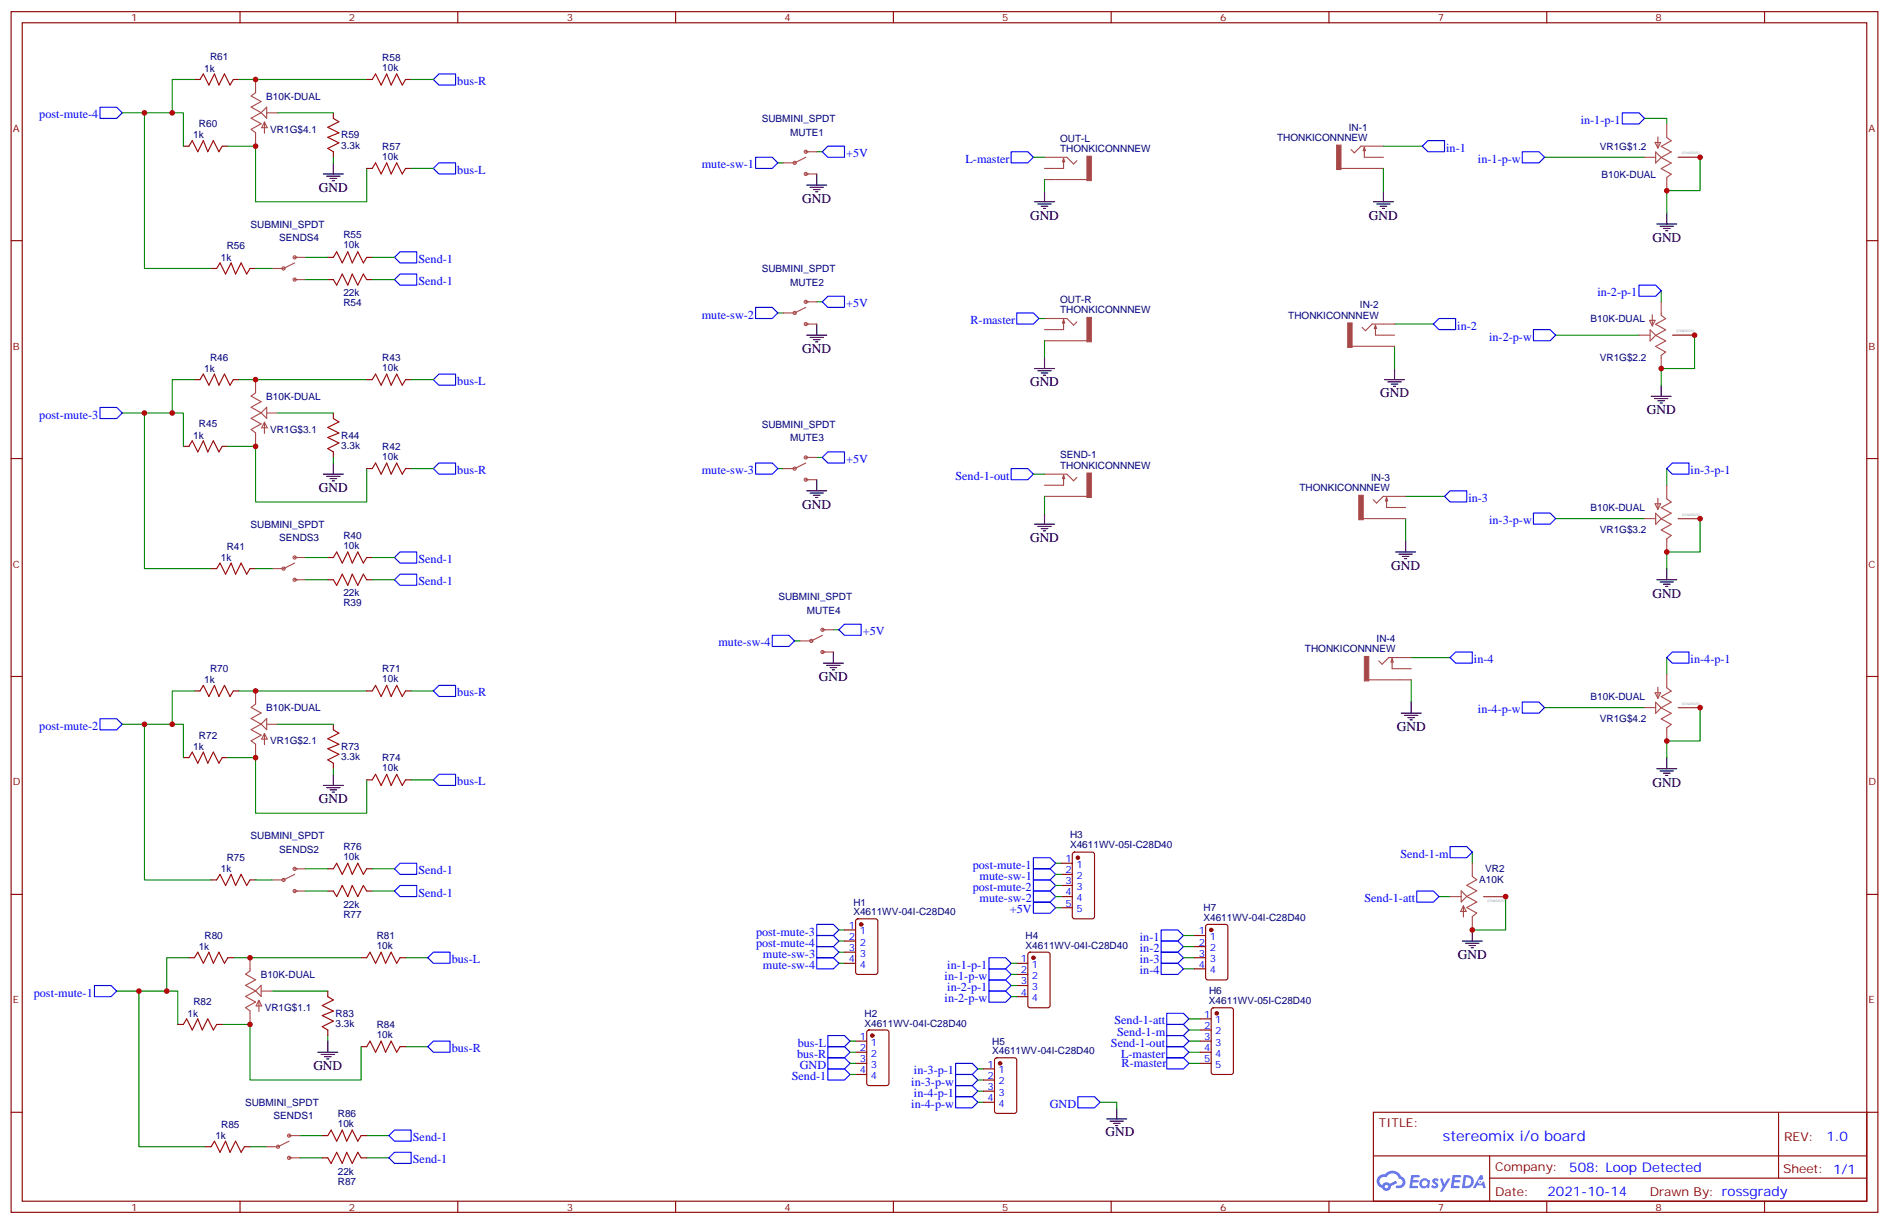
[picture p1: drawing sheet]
<svg xmlns="http://www.w3.org/2000/svg" width="600mm" height="388mm" viewBox="0 0 600 388" stroke-linecap="round" stroke-linejoin="round" font-family="sans-serif">
<g fill="none" stroke="#870000" stroke-width=".35">
<path d="M3.5 3.7h592.7v381h-592.7zM7.1 7.2h585.6v374h-585.6zM76.2 3.7v3.5M145.3 3.7v3.5M214.5 3.7v3.5M283.6 3.7v3.5M352.8 3.7v3.5M421.9 3.7v3.5M491.1 3.7v3.5M560.2 3.7v3.5M3.5 76.4h3.6M592.7 76.4h3.5"/>
<path d="M3.5 145.5h3.6M592.7 145.5h3.5M3.5 214.7h3.6M592.7 214.7h3.5M3.5 283.8h3.6M592.7 283.8h3.5M3.5 353h3.6M436 353h156.7v28.2h-156.7zM564.7 353v20.9M592.7 353h3.5M436.1 366.8h156.4M472.9 373.9h119.6"/>
<path d="M472.9 366.8v14.1M76.2 381.2v3.5M145.3 381.2v3.5M214.5 381.2v3.5M283.6 381.2v3.5M352.8 381.2v3.5M421.9 381.2v3.5M491.1 381.2v3.5M560.2 381.2v3.5"/>
</g>
<g fill="#5487ff">
<path d="M455 374.1a1.22 1.22 0 0 1 1.7 .3l-.3 .6a.47 .47 0 0 0-.4-.4 .47 .47 0 0 0-.5 .2l.2 .2a1.14 1.14 0 0 1 .7 1.7 1.14 1.14 0 0 1-1.9 0l-.2-.2 .5-.5 .7 .4a.29 .29 0 0 0 .4-.2 .29 .29 0 0 0-.3-.4 1.04 1.04 0 0 1-.6-1.7z"/>
<path d="M448 372.9h2.4l.3 .2-.1 .5h-1.8l-.2 .9h1.6l.3 .3-.4 .4h-1.6l-.1 1.1 1.7 .1 .2 .3-.2 .3h-2.7z"/>
<path d="M461.2 372.9l2.7 .2-.2 .5h-1.8l-.1 .9h1.5l.3 .3-.4 .4h-1.5l-.2 1.1 1.7 .1 .2 .3-.2 .3h-2.6z"/>
<path d="M469.9 372.9h.7l.3 1.2-.6 .4a.69 .69 0 0 0-1 .2 .69 .69 0 0 0 .5 1 .69 .69 0 0 0 .8-.6l.5-.3 .6 2.2h-.8l-.2-.9h-1.7l-.5 .9h-.9z"/>
<path d="M457.1 374h.8l.6 1.8 1.1-1.8h.9l-2.5 4.2h-.9l.9-1.6z"/>
<path d="M464.7 372.9l-.6 4.1h1.4a2.11 2.11 0 0 0 2.4-2.1 2.11 2.11 0 0 0-2.5-2zM465.4 373.6a1.43 1.43 0 0 1 1.7 1.6 1.43 1.43 0 0 1-2.1 1.1z"/>
<path d="M451 374.5a1.54 1.54 0 0 0-.1 2.1 1.54 1.54 0 0 0 2.2 .2l.6 .2 .3-2.3-.6-.3a1.49 1.49 0 0 0-2.4 .1zM451.3 375.5a.95 .95 0 0 1 1.9 0 .95 .95 0 0 1-1.9 0z"/>
<path d="M437.7 373.3a2.18 2.18 0 0 0 1.1 3.7 1.44 1.44 0 0 0 1.6 .9 1.44 1.44 0 0 0 1.2-1.5l2-1-.4-.7-2 .9a1.47 1.47 0 0 0-2.4 .5 1.39 1.39 0 0 1-.6-2 1.39 1.39 0 0 1 2-.4 2.12 2.12 0 0 1 2.1-1.3 2.12 2.12 0 0 1 1.9 1.6 1.14 1.14 0 0 1 1.1 1.5 1.14 1.14 0 0 1-1.7 .7 .43 .43 0 0 0-.5 .3 .43 .43 0 0 0 .4 .5 1.98 1.98 0 0 0 2.6-1.2 1.98 1.98 0 0 0-1.3-2.5 3.1 3.1 0 0 0-5.2-.7l-.9 .1zM439.6 376.6a.55 .55 0 0 1 1.1 0 .55 .55 0 0 1-1.1 0z"/>
<circle cx="470" cy="375" r=".26"/>
</g>
<g fill="none" stroke="#a64a4a" stroke-width=".35">
<path d="M81.1 25.2v4.2l-1.4 1.1 3.2 1.7-3.2 1.8 3.2 1.8M82.9 35.8l-3.2 1.7 3.2 1.8-3.2 1.7 1.4 1.1v.7M82.9 35.8l1.8-1.8v3.5zM84 38.7v3.6M84 38.7l.8 1.8h-1.7zM84.7 35.8h3.5M529.2 39.3v3.5M81.1 42.9v3.5M248.7 51.7h3.5M252.8 51.7a.5 .5 0 0 0-.7-.5 .5 .5 0 0 0-.2 .8 .5 .5 0 0 0 .9-.1M255.8 55.2h3.5M255.8 48.2h3.5"/>
<path d="M255.8 49.9l-3.5 1.8M256.3 48.2a.5 .5 0 0 0-.7-.5 .5 .5 0 0 0-.1 .8 .5 .5 0 0 0 .8-.2M256.3 55.2a.5 .5 0 0 0-.7-.5 .5 .5 0 0 0-.1 .9 .5 .5 0 0 0 .8-.2M331.6 49.9h3.5M331.6 53.4h3.5M331.6 57h3.5M335.2 49.9h3.5l2.1 2.1 1.1-1M335.2 57h9.9M337.7 50.3v3.1h-2.5M337.7 50.3l.3 1h-.7zM425.7 53.4h9.9M433.2 46.7v3.2h2.4"/>
<path d="M433.2 46.7l.3 1.1h-.7zM435.6 46.4h-3.5l-2.1 2.1-1.1-1.1M435.7 49.9h3.5M435.7 53.4h3.5M435.7 46.4h3.5M522.1 49.9h3.5M525.5 45.2h1.7l-.9 1.8zM525.6 48.2l1.8 1.8-1.8 1.7zM526.3 43.4v3.6M527.4 50l3.2 1.7-3.2 1.8 3.2 1.8-1.4 1v4.2M529.2 42.9v.7l1.4 1.1-3.2 1.7 3.2 1.8-3.2 1.8M532.8 49.9h7"/>
<path d="M86.4 85.2h3.5M90.5 85.2a.5 .5 0 0 0-.7-.5 .5 .5 0 0 0-.1 .8 .5 .5 0 0 0 .8-.1M93.5 88.7h3.5M93.5 81.7h3.5M93.5 83.4l-3.5 1.8M94 81.7a.5 .5 0 0 0-.6-.5 .5 .5 0 0 0-.2 .8 .5 .5 0 0 0 .8-.2M94 88.7a.5 .5 0 0 0-.6-.4 .5 .5 0 0 0-.2 .8 .5 .5 0 0 0 .8-.2M248.7 99.3h3.5M252.8 99.3a.5 .5 0 0 0-.7-.5 .5 .5 0 0 0-.2 .9 .5 .5 0 0 0 .9-.2M255.8 95.8h3.5M255.8 97.5l-3.5 1.8M256.3 95.8a.5 .5 0 0 0-.7-.5 .5 .5 0 0 0-.1 .8 .5 .5 0 0 0 .8-.1"/>
<path d="M524.6 99.9v3.5M527.4 95.8v3.5M527.4 99.4v.7l1.4 1-3.2 1.8 3.2 1.8-3.2 1.7M255.8 102.8h3.5M256.3 102.8a.5 .5 0 0 0-.7-.4 .5 .5 0 0 0-.1 .8 .5 .5 0 0 0 .8-.2M331.6 101.1h3.5M331.6 104.6h3.5M331.6 108.1h3.5M335.2 101.1h3.5l2.1 2.1 1.1-1.1M335.2 108.1h9.9M337.7 101.4v3.2h-2.5M337.7 101.4l.3 1.1h-.7z"/>
<path d="M429.3 109.9h9.9M436.7 103.2v3.2h2.5M436.7 103.2l.3 1h-.7zM439.2 102.8h-3.6l-2.1 2.2-1.1-1.1M439.3 102.8h3.4M439.3 106.4h3.4M439.3 109.9h3.4M520.3 106.4h3.5M523.7 101.7h1.8l-.9 1.7zM523.9 104.7l1.7 1.7-1.7 1.8zM525.6 106.4l3.2 1.8-3.2 1.7 3.2 1.8-1.4 1.1v4.1M531 106.4h7"/>
<path d="M81.1 120.5v4.2l-1.4 1 3.2 1.8-3.2 1.7 3.2 1.8M81.1 138.2v3.4M82.9 131l-3.2 1.8 3.2 1.7-3.2 1.8 1.4 1.1v.7M82.9 131l1.8-1.8v3.6zM84 134v3.5M84 134l.8 1.8h-1.7zM84.7 131.1h3.5M248.7 148.7h3.5M252.8 148.7a.5 .5 0 0 0-.7-.5 .5 .5 0 0 0-.2 .8 .5 .5 0 0 0 .9-.1M255.8 152.2h3.5M255.8 145.2h3.5M255.8 146.9l-3.5 1.8"/>
<path d="M256.3 145.2a.5 .5 0 0 0-.7-.5 .5 .5 0 0 0-.1 .8 .5 .5 0 0 0 .8-.2M256.3 152.2a.5 .5 0 0 0-.7-.4 .5 .5 0 0 0-.1 .8 .5 .5 0 0 0 .8-.2M331.6 150.5h3.5M331.6 154h3.5M331.6 157.5h3.5M335.2 150.5h3.5l2.1 2.1 1.1-1.1M335.2 157.5h9.9M337.7 150.8v3.2h-2.5M337.7 150.8l.3 1.1h-.7zM440.2 157.9v3.1h2.5M440.2 157.9l.4 1h-.7zM442.7 157.5h-3.5l-2.2 2.1-1-1"/>
<path d="M442.8 157.5h3.5M525.5 159.9h1.7l-.9 1.7zM526.3 158.1v3.5M529.2 154v3.5M529.2 157.6v.7l1.4 1-3.2 1.8 3.2 1.8-3.2 1.7M93.5 176.9h3.5M93.5 178.7l-3.5 1.7M94 176.9a.5 .5 0 0 0-.6-.4 .5 .5 0 0 0-.2 .8 .5 .5 0 0 0 .8-.2M432.8 164.6h9.9M442.8 161h3.5M442.8 164.6h3.5M522.1 164.6h3.5"/>
<path d="M525.6 162.9l1.8 1.7-1.8 1.8zM527.4 164.6l3.2 1.8-3.2 1.8 3.2 1.7-1.4 1.1v4.2M532.8 164.6h7M86.4 180.4h3.5M90.5 180.4a.5 .5 0 0 0-.7-.4 .5 .5 0 0 0-.1 .8 .5 .5 0 0 0 .8-.2M93.5 184h3.5M94 184a.5 .5 0 0 0-.6-.5 .5 .5 0 0 0-.2 .8 .5 .5 0 0 0 .8-.2M261.1 199.8h3.5M261.6 199.8a.5 .5 0 0 0-.7-.4 .5 .5 0 0 0-.1 .8 .5 .5 0 0 0 .8-.2M81.1 219.3v4.1l-1.4 1.1 3.2 1.8-3.2 1.7 3.2 1.8M254 203.4h3.5M258.1 203.4a.5 .5 0 0 0-.7-.5 .5 .5 0 0 0-.2 .8 .5 .5 0 0 0 .8-.2"/>
<path d="M261.1 206.9h3.5M261.1 201.6l-3.5 1.8M261.6 206.9a.5 .5 0 0 0-.7-.5 .5 .5 0 0 0-.1 .9 .5 .5 0 0 0 .8-.2M434.6 215.7h9.8M442 209v3.2h2.4M442 209l.3 1.1h-.7zM444.4 208.7h-3.5l-2.1 2.1-1.1-1.1M444.6 208.7h3.4M444.6 212.2h3.4M444.6 215.7h3.4M525.5 219.8h1.7l-.9 1.8zM526.3 218.1v3.5"/>
<path d="M529.2 214v3.4M529.2 217.5v.7l1.4 1.1-3.2 1.8 3.2 1.7-3.2 1.8M81.1 236.9v3.5M82.9 229.8l-3.2 1.7 3.2 1.8-3.2 1.8 1.4 1v.7M84 232.8v3.5M84 232.8l.8 1.7h-1.7zM84.7 228v3.5l-1.8-1.7zM84.7 229.8h3.5M522.1 224.5h3.5M525.6 222.8l1.8 1.8-1.8 1.8zM527.4 224.6l3.2 1.8-3.2 1.7 3.2 1.8-1.4 1v4.2M532.8 224.5h7"/>
<path d="M86.4 279.2h3.5M90.5 279.2a.5 .5 0 0 0-.7-.4 .5 .5 0 0 0-.1 .8 .5 .5 0 0 0 .8-.2M93.5 275.7h3.5M93.5 277.5l-3.5 1.7M94 275.7a.5 .5 0 0 0-.6-.5 .5 .5 0 0 0-.2 .8 .5 .5 0 0 0 .8-.1M467.4 273.9v4.2l1.4 1.1-3.1 1.7 3.1 1.8-3.1 1.8M93.5 282.8h3.5M94 282.8a.5 .5 0 0 0-.6-.5 .5 .5 0 0 0-.2 .8 .5 .5 0 0 0 .8-.2M460.4 284.5h3.4M463.9 282.7l1.8 1.8-1.8 1.7zM464.6 287.5v3.5M464.6 287.5l.9 1.7h-1.8z"/>
<path d="M465.7 284.5l3.1 1.7-3.1 1.8 3.1 1.8-1.4 1v.7M467.4 291.6v3.5M471.1 284.5h6.9M79.4 303.9v4.2l-1.4 1.1 3.1 1.7-3.1 1.8 3.1 1.7M81.1 314.4l-3.1 1.8 3.1 1.8-3.1 1.7 1.4 1.1v.7M82.2 317.4v3.6M82.2 317.4l.9 1.8h-1.8zM82.9 312.7v3.5l-1.8-1.8zM83 314.5h3.4M79.4 321.6v3.5M84.7 363.9h3.4M88.7 363.9a.5 .5 0 0 0-.6-.5 .5 .5 0 0 0-.2 .8 .5 .5 0 0 0 .8-.1"/>
<path d="M91.8 367.4h3.4M91.8 360.4h3.4M91.8 362.1l-3.5 1.8M92.3 360.4a.5 .5 0 0 0-.7-.5 .5 .5 0 0 0-.2 .8 .5 .5 0 0 0 .8-.2M92.3 367.4a.5 .5 0 0 0-.7-.4 .5 .5 0 0 0-.2 .8 .5 .5 0 0 0 .8-.2"/>
</g>
<g fill="#a64a4a" stroke="#a64a4a" stroke-width=".32">
<path d="M345.1 49.6h1.4v7.7h-1.4z"/>
<path d="M345.1 100.7h1.4v7.8h-1.4z"/>
<path d="M345.1 150.1h1.4v7.8h-1.4z"/>
<path d="M424.3 46h1.4v7.8h-1.4z"/>
<path d="M427.9 102.5h1.4v7.7h-1.4z"/>
<path d="M431.4 157.2h1.4v7.7h-1.4z"/>
<path d="M433.2 208.3h1.4v7.8h-1.4z"/>
</g>
<g fill="none" stroke="#000" stroke-width=".35">
<path d="M102.7 55.2h6.3M103.7 55.9h4.2M104.8 56.6h2.1M105.5 57.3h.7M105.8 51.7v3.5M256.1 58.7h6.4M257.2 59.4h4.2M259.3 55.2v3.5M258.2 60.1h2.1M258.9 60.9h.7M328.4 64h6.4M329.5 64.7h4.2"/>
<path d="M330.6 65.4h2.1M331.3 66.1h.7M331.6 60.5v3.5M436 64h6.4M437.1 64.7h4.2M438.1 65.4h2.2M438.9 66.1h.7M439.2 60.5v3.5M526 71.1h6.3M527 71.8h4.3M528.1 72.5h2.1M528.8 73.2h.7"/>
<path d="M529.2 67.6v3.5M256.1 106.4h6.4M257.2 107.1h4.2M258.2 107.8h2.1M258.9 108.5h.7M259.3 102.8v3.6M328.4 116.9h6.4M329.5 117.7h4.2M330.6 118.4h2.1M331.3 119.1h.7M331.6 113.4v3.5M442.7 116.9v3.6"/>
<path d="M439.6 120.5h6.3M440.6 121.2h4.3M441.7 121.9h2.1M442.4 122.6h.7M524.2 125.8h6.4M525.3 126.5h4.2M526.3 127.2h2.2M527 127.9h.8M527.4 122.2v3.6M102.7 150.5h6.3M103.7 151.2h4.2M104.8 151.9h2.1"/>
<path d="M105.5 152.6h.7M105.8 146.9v3.6M256.1 155.8h6.4M257.2 156.5h4.2M258.2 157.2h2.1M258.9 157.9h.7M259.3 152.2v3.6M328.4 166.3h6.4M329.5 167h4.2M330.6 167.7h2.1M331.3 168.5h.7M331.6 162.8v3.5"/>
<path d="M443.1 175.2h6.3M444.1 175.9h4.3M445.2 176.6h2.1M445.9 177.3h.7M446.3 171.6v3.6M526 184h6.3M527 184.7h4.3M528.1 185.4h2.1M528.8 186.1h.7M529.2 180.4v3.6M261.4 210.4h6.4M262.5 211.1h4.2"/>
<path d="M263.5 211.8h2.1M264.2 212.5h.7M264.6 206.9v3.5M444.9 226.3h6.3M445.9 227h4.2M447 227.7h2.1M447.7 228.4h.7M448 222.8v3.5M102.7 249.2h6.3M103.7 249.9h4.2M104.8 250.6h2.1M105.5 251.4h.7"/>
<path d="M105.8 245.7v3.5M526 243.9h6.3M527 244.7h4.3M528.1 245.4h2.1M528.8 246.1h.7M529.2 240.4v3.5M464.3 298.6h6.3M465.3 299.3h4.2M467.4 295.1v3.5M466.4 300h2.1M467.1 300.7h.7M100.9 333.9h6.3"/>
<path d="M102 334.6h4.2M103 335.3h2.1M103.7 336h.7M104.1 330.4v3.5M351.4 355.1h6.3M352.4 355.8h4.3M353.5 356.5h2.1M354.2 357.2h.7M354.5 351.5v3.6"/>
</g>
<g fill="none" stroke="#008700" stroke-width=".35">
<path d="M38.8 35.8h19.4v10.6M45.9 35.8v49.4h21.1M61.7 25.2h-7v10.6M75.8 25.2h40.6M88.2 35.8h17.6M130.5 25.2h7.1M522.1 37.6h7.1v1.7M72.3 46.4h8.8v17.6h35.3v-10.6M105.8 49.9v1.8M130.5 53.4h7.1M246.9 51.7h1.8M259.3 48.2h1.8"/>
<path d="M328.1 49.9h3.5M331.6 57v3.5M439.2 53.4v7.1M439.2 46.4h12.4M490.4 49.9h31.7M539.8 49.9v10.6h-10.6v7.1M81.1 85.2h5.3M97 81.7h7.1M97 88.7h7.1M118.2 81.7h7M118.2 88.7h7M246.9 99.3h1.8"/>
<path d="M259.3 95.8h1.8M527.4 92.3v3.5M329.8 101.1h1.8M331.6 108.1v5.3M442.7 102.8h12.4M442.7 109.9v7M493.9 106.4h26.4M538 106.4v10.5h-10.6v5.3M38.8 131.1h19.4v10.5M45.9 131.1v49.3h21.1M61.7 120.5h-7v10.6M75.8 120.5h40.6"/>
<path d="M88.2 131.1h17.6M130.5 120.5h7.1M72.3 141.6h8.8v17.7h35.3v-10.6M105.8 145.2v1.7M130.5 148.7h7.1M246.9 148.7h1.8M259.3 145.2h1.8M328.1 150.5h3.5M331.6 157.5v5.3M446.3 157.5h12.3M529.2 148.7v5.3M97 176.9h7.1"/>
<path d="M118.2 176.9h7M446.3 164.6v7M493.9 164.6h28.2M539.8 164.6v10.6h-10.6v5.2M81.1 180.4h5.3M97 184h7.1M118.2 184h7M264.6 199.8h1.7M61.7 219.3h-7v10.5M75.8 219.3h40.6M130.5 219.3h7.1M252.2 203.4h1.8"/>
<path d="M448 208.7h12.4M448 215.7v7.1M529.2 208.7v5.3M38.8 229.8h19.4v10.6M45.9 229.8v49.4h21.1M88.2 229.8h17.6M490.4 224.5h31.7M539.8 224.5v10.6h-10.6v5.3M72.3 240.4h8.8v17.7h35.3v-10.6M105.8 243.9v1.8M130.5 247.5h7.1M81.1 279.2h5.3"/>
<path d="M97 275.7h7.1M118.2 275.7h7M335.1 273.9h1.8M335.1 277.5h1.8M467.4 270.4v3.5M97 282.8h7.1M118.2 282.8h7M266.3 295.1h1.8M266.3 298.6h1.8M335.1 284.5h1.8M335.1 288h1.8M335.1 281h1.8"/>
<path d="M375.7 296.9h3.5M456.8 284.5h3.6M478 284.5v10.6h-10.6M37 314.5h19.4v10.6M44.1 314.5v49.4h21.2M60 303.9h-7.1v10.6M74.1 303.9h40.6M86.4 314.5h17.7M128.8 303.9h7M266.3 302.2h1.8M266.3 305.7h1.8M321 305.7h1.8"/>
<path d="M321 309.2h1.8M321 312.7h1.8M321 316.3h1.8M375.7 303.9h3.5M375.7 300.4h3.5M375.7 307.4h3.5M70.6 325.1h8.8v17.6h35.3v-10.6M104.1 328.6v1.8M128.8 332.1h7M269.9 330.4h1.7M269.9 333.9h1.7M269.9 337.4h1.7"/>
<path d="M310.4 339.2h1.8M377.5 330.4h3.5M377.5 333.9h3.5M377.5 337.4h3.5M377.5 323.3h3.5M377.5 326.8h3.5M269.9 341h1.7M310.4 342.7h1.8M310.4 346.3h1.8M310.4 349.8h1.8M349.2 349.8h5.3v1.7M79.4 363.9h5.3"/>
<path d="M95.2 367.4h7.1M95.2 360.4h7.1M116.4 367.4h7.1M116.4 360.4h7.1"/>
</g>
<g fill="none" stroke="#00f" stroke-width=".35">
<path d="M31.7 34h5.3l1.8 1.8-1.8 1.8h-5.3zM137.6 25.2l1.7-1.7h5.3v3.5h-5.3zM515.1 35.8h5.2l1.8 1.8-1.8 1.7h-5.2zM137.6 53.4l1.7-1.7h5.3v3.5h-5.3zM239.9 49.9h5.3l1.7 1.8-1.7 1.7h-5.3zM262.8 46.4h5.3v3.5h-5.3l-1.7-1.7zM321 48.2h5.3l1.8 1.7-1.8 1.8h-5.3zM453.3 44.6h5.3v3.6h-5.3l-1.7-1.8zM483.3 48.2h5.3l1.8 1.7-1.8 1.8h-5.3zM127 79.9h5.3v3.5h-5.3l-1.8-1.7zM125.2 88.7l1.8-1.7h5.3v3.5h-5.3zM239.9 97.5h5.3l1.7 1.8-1.7 1.8h-5.3z"/>
<path d="M262.8 94h5.3v3.5h-5.3l-1.7-1.7zM322.8 99.3h5.3l1.7 1.8-1.7 1.7h-5.3zM520.3 90.5h5.3l1.8 1.8-1.8 1.7h-5.3zM139.3 118.7h5.3v3.5h-5.3l-1.7-1.7zM456.8 101.1h5.3v3.5h-5.3l-1.7-1.8zM486.8 104.6h5.3l1.8 1.8-1.8 1.7h-5.3zM31.7 129.3h5.3l1.8 1.8-1.8 1.7h-5.3zM139.3 146.9h5.3v3.6h-5.3l-1.7-1.8zM239.9 146.9h5.3l1.7 1.8-1.7 1.8h-5.3zM262.8 143.4h5.3v3.5h-5.3l-1.7-1.7zM321 148.7h5.3l1.8 1.8-1.8 1.7h-5.3zM460.4 155.8h5.3v3.5h-5.3l-1.8-1.8z"/>
<path d="M530.9 146.9h5.3v3.6h-5.3l-1.7-1.8zM127 175.2h5.3v3.5h-5.3l-1.8-1.8zM486.8 162.8h5.3l1.8 1.8-1.8 1.7h-5.3zM127 182.2h5.3v3.5h-5.3l-1.8-1.7zM266.3 199.8l1.8-1.7h5.3v3.5h-5.3zM139.3 217.5h5.3v3.5h-5.3l-1.7-1.7zM245.2 201.6h5.3l1.7 1.8-1.7 1.7h-5.3zM462.1 206.9h5.3v3.5h-5.3l-1.7-1.7zM530.9 206.9h5.3v3.5h-5.3l-1.7-1.7zM31.7 228.1h5.3l1.8 1.7-1.8 1.8h-5.3zM483.3 222.8h5.3l1.8 1.7-1.8 1.8h-5.3zM139.3 245.7h5.3v3.5h-5.3l-1.7-1.7z"/>
<path d="M127 273.9h5.3v3.6h-5.3l-1.8-1.8zM328.1 279.2h5.3l1.7 1.8-1.7 1.8h-5.3zM328.1 272.2h5.3l1.7 1.7-1.7 1.8h-5.3zM328.1 275.7h5.3l1.7 1.8-1.7 1.7h-5.3zM460.4 268.6h5.3l1.7 1.8-1.7 1.8h-5.3zM127 281h5.3v3.5h-5.3l-1.8-1.7zM259.3 296.9h5.3l1.7 1.7-1.7 1.8h-5.3zM259.3 293.3h5.3l1.7 1.8-1.7 1.8h-5.3zM328.1 286.3h5.3l1.7 1.7-1.7 1.8h-5.3zM328.1 282.8h5.3l1.7 1.7-1.7 1.8h-5.3zM368.7 295.1h5.2l1.8 1.8-1.8 1.7h-5.2zM368.7 298.6h5.2l1.8 1.8-1.8 1.8h-5.2z"/>
<path d="M449.8 282.8h5.3l1.7 1.7-1.7 1.8h-5.3zM30 312.7h5.3l1.7 1.8-1.7 1.8h-5.3zM137.6 302.2h5.3v3.5h-5.3l-1.8-1.8zM259.3 300.4h5.3l1.7 1.8-1.7 1.7h-5.3zM259.3 303.9h5.3l1.7 1.8-1.7 1.7h-5.3zM314 303.9h5.3l1.7 1.8-1.7 1.7h-5.3zM314 307.4h5.3l1.7 1.8-1.7 1.8h-5.3zM314 311h5.3l1.7 1.7-1.7 1.8h-5.3zM314 314.5h5.3l1.7 1.8-1.7 1.7h-5.3zM368.7 302.2h5.2l1.8 1.7-1.8 1.8h-5.2zM368.7 305.7h5.2l1.8 1.7-1.8 1.8h-5.2zM137.6 330.4h5.3v3.5h-5.3l-1.8-1.8z"/>
<path d="M262.8 335.7h5.3l1.8 1.7-1.8 1.8h-5.3zM262.8 332.1h5.3l1.8 1.8-1.8 1.8h-5.3zM262.8 328.6h5.3l1.8 1.8-1.8 1.7h-5.3zM262.8 339.2h5.3l1.8 1.8-1.8 1.7h-5.3zM303.4 337.4h5.3l1.7 1.8-1.7 1.8h-5.3zM370.4 325.1h5.3l1.8 1.7-1.8 1.8h-5.3zM370.4 321.6h5.3l1.8 1.7-1.8 1.8h-5.3zM370.4 332.1h5.3l1.8 1.8-1.8 1.8h-5.3zM370.4 335.7h5.3l1.8 1.7-1.8 1.8h-5.3zM370.4 328.6h5.3l1.8 1.8-1.8 1.7h-5.3zM125.2 358.6h5.3v3.5h-5.3l-1.7-1.7zM303.4 341h5.3l1.7 1.7-1.7 1.8h-5.3z"/>
<path d="M303.4 344.5h5.3l1.7 1.8-1.7 1.7h-5.3zM303.4 348h5.3l1.7 1.8-1.7 1.7h-5.3zM342.2 348h5.3l1.7 1.8-1.7 1.7h-5.3zM125.2 365.7h5.3v3.5h-5.3l-1.7-1.8z"/>
</g>
<g fill="none" stroke="#a10000" stroke-width=".35">
<path d="M63.5 25.2l1.1-1.7 1.7 3.5 1.8-3.5 1.4 3.5 1.8-3.5 1.7 3.5 1.1-1.8M105.8 37.6l1.8 1-3.5 1.8 3.5 1.8-3.5 1.4 3.5 1.7-3.5 1.8 1.7 1.1M118.2 25.2l1-1.7 1.8 3.5 1.8-3.5 1.4 3.5 1.7-3.5 1.8 3.5 1.1-1.8M60 46.4l1-1.8 1.8 3.6 1.8-3.6 1.4 3.6 1.7-3.6 1.8 3.6 1.1-1.8M118.2 53.4l1-1.7 1.8 3.5 1.8-3.5 1.4 3.5 1.7-3.5 1.8 3.5 1.1-1.8M68.8 85.2l1-1.8 1.8 3.6 1.8-3.6 1.4 3.6 1.8-3.6 1.7 3.6 1.1-1.8M105.8 81.7l1.1-1.8 1.8 3.5 1.7-3.5 1.4 3.5 1.8-3.5 1.8 3.5 1-1.7M105.8 88.7l1.1 1.8 1.8-3.5 1.7 3.5 1.4-3.5 1.8 3.5 1.8-3.5 1 1.7M63.5 120.5l1.1-1.8 1.7 3.5 1.8-3.5 1.4 3.5 1.8-3.5 1.7 3.5 1.1-1.7M105.8 132.8l1.8 1.1-3.5 1.7 3.5 1.8-3.5 1.4 3.5 1.8-3.5 1.7 1.7 1.1M118.2 120.5l1-1.8 1.8 3.5 1.8-3.5 1.4 3.5 1.7-3.5 1.8 3.5 1.1-1.7M60 141.6l1-1.7 1.8 3.5 1.8-3.5 1.4 3.5 1.7-3.5 1.8 3.5 1.1-1.8"/>
<path d="M118.2 148.7l1-1.8 1.8 3.6 1.8-3.6 1.4 3.6 1.7-3.6 1.8 3.6 1.1-1.8M105.8 176.9l1.1-1.7 1.8 3.5 1.7-3.5 1.4 3.5 1.8-3.5 1.8 3.5 1-1.8M68.8 180.4l1-1.7 1.8 3.5 1.8-3.5 1.4 3.5 1.8-3.5 1.7 3.5 1.1-1.8M105.8 184l1.1 1.7 1.8-3.5 1.7 3.5 1.4-3.5 1.8 3.5 1.8-3.5 1 1.8M63.5 219.3l1.1-1.8 1.7 3.5 1.8-3.5 1.4 3.5 1.8-3.5 1.7 3.5 1.1-1.7M118.2 219.3l1-1.8 1.8 3.5 1.8-3.5 1.4 3.5 1.7-3.5 1.8 3.5 1.1-1.7M105.8 231.6l1.8 1.1-3.5 1.7 3.5 1.8-3.5 1.4 3.5 1.8-3.5 1.7 1.7 1.1M60 240.4l1-1.7 1.8 3.5 1.8-3.5 1.4 3.5 1.7-3.5 1.8 3.5 1.1-1.8M118.2 247.5l1-1.8 1.8 3.5 1.8-3.5 1.4 3.5 1.7-3.5 1.8 3.5 1.1-1.7M68.8 279.2l1-1.7 1.8 3.5 1.8-3.5 1.4 3.5 1.8-3.5 1.7 3.5 1.1-1.8M105.8 275.7l1.1-1.8 1.8 3.6 1.7-3.6 1.4 3.6 1.8-3.6 1.8 3.6 1-1.8M105.8 282.8l1.1 1.7 1.8-3.5 1.7 3.5 1.4-3.5 1.8 3.5 1.8-3.5 1 1.8"/>
<path d="M61.7 303.9l1.1-1.7 1.8 3.5 1.7-3.5 1.4 3.5 1.8-3.5 1.8 3.5 1-1.8M104.1 316.3l1.7 1-3.5 1.8 3.5 1.8-3.5 1.4 3.5 1.7-3.5 1.8 1.8 1M116.4 303.9l1.1-1.7 1.7 3.5 1.8-3.5 1.4 3.5 1.8-3.5 1.7 3.5 1.1-1.8M58.2 325.1l1.1-1.8 1.7 3.5 1.8-3.5 1.4 3.5 1.8-3.5 1.7 3.5 1.1-1.7M116.4 332.1l1.1-1.7 1.7 3.5 1.8-3.5 1.4 3.5 1.8-3.5 1.7 3.5 1.1-1.8M67 363.9l1.1-1.8 1.7 3.6 1.8-3.6 1.4 3.6 1.8-3.6 1.8 3.6 1-1.8M104.1 367.4l1 1.8 1.8-3.5 1.8 3.5 1.4-3.5 1.7 3.5 1.8-3.5 1.1 1.7M104.1 360.4l1-1.8 1.8 3.5 1.8-3.5 1.4 3.5 1.7-3.5 1.8 3.5 1.1-1.7"/>
</g>
<g fill="none" stroke="#870000" stroke-width=".35">
<path d="M61.7 25.2h1.8M74.1 25.2h1.7M105.8 35.8v1.8M116.4 25.2h1.8M128.8 25.2h1.7M58.2 46.4h1.8M70.6 46.4h1.7M105.8 48.2v1.7M116.4 53.4h1.8M128.8 53.4h1.7M67 85.2h1.8M79.4 85.2h1.7"/>
<path d="M104.1 81.7h1.7M104.1 88.7h1.7M116.4 81.7h1.8M116.4 88.7h1.8M61.7 120.5h1.8M74.1 120.5h1.7M105.8 131.1v1.7M116.4 120.5h1.8M128.8 120.5h1.7M58.2 141.6h1.8M70.6 141.6h1.7M105.8 143.4v1.8"/>
<path d="M116.4 148.7h1.8M128.8 148.7h1.7M104.1 176.9h1.7M116.4 176.9h1.8M67 180.4h1.8M79.4 180.4h1.7M104.1 184h1.7M116.4 184h1.8M61.7 219.3h1.8M74.1 219.3h1.7M116.4 219.3h1.8M128.8 219.3h1.7"/>
<path d="M105.8 229.8v1.8M58.2 240.4h1.8M70.6 240.4h1.7M105.8 242.2v1.7M116.4 247.5h1.8M128.8 247.5h1.7M67 279.2h1.8M79.4 279.2h1.7M104.1 275.7h1.7M116.4 275.7h1.8M336.9 273.9h3.5M336.9 277.5h3.5"/>
<path d="M340.7 270.6l.4-.2h5.7l.6 .4 .1 20.1-.5 .6-5.9 .1-.6-.5-.1-20zM104.1 282.8h1.7M116.4 282.8h1.8M268.1 295.1h3.5M268.1 298.6h3.5M271.9 291.8l.4-.2h5.7l.6 .4 .1 16.5-.5 .7h-5.9l-.6-.5-.1-16.4zM336.9 281h3.5M336.9 284.5h3.5M336.9 288h3.5M379.2 296.9h3.6M383 293.5l.5-.2h5.6l.7 .5v16.5l-.4 .6-5.9 .1-.7-.5v-16.5zM60 303.9h1.7"/>
<path d="M72.3 303.9h1.8M104.1 314.5v1.8M114.7 303.9h1.7M127 303.9h1.8M268.1 305.7h3.5M268.1 302.2h3.5M322.8 305.7h3.5M322.8 309.2h3.5M322.8 312.7h3.5M322.8 316.3h3.5M326.6 302.4l.4-.2h5.7l.6 .4 .1 16.5-.5 .6-5.9 .1-.6-.5-.1-16.4zM379.2 303.9h3.6"/>
<path d="M379.2 300.4h3.6M379.2 307.4h3.6M384.8 320l.4-.2h5.7l.6 .4 .1 20.1-.5 .6-5.9 .1-.6-.5-.1-20zM56.4 325.1h1.8M68.8 325.1h1.8M104.1 326.8v1.8M114.7 332.1h1.7M127 332.1h1.8M271.6 330.4h3.6M271.6 333.9h3.6M271.6 337.4h3.6M275.4 327.1l.5-.3h5.6l.7 .5v16.5l-.4 .6-5.9 .1-.7-.5v-16.4z"/>
<path d="M312.2 339.2h3.5M316 335.9l.4-.2h5.7l.6 .4 .1 16.5-.5 .7h-5.9l-.6-.5-.1-16.4zM381 323.3h3.5M381 326.8h3.5M381 330.4h3.5M381 333.9h3.5M381 337.4h3.5M271.6 341h3.6M312.2 342.7h3.5M312.2 346.3h3.5M312.2 349.8h3.5M65.3 363.9h1.7"/>
<path d="M77.6 363.9h1.8M102.3 367.4h1.8M102.3 360.4h1.8M114.7 367.4h1.7M114.7 360.4h1.7"/>
</g>
<g fill="#870000" stroke="#870000" stroke-width=".35">
<circle cx="342.2" cy="272.2" r=".53"/>
<circle cx="386.3" cy="321.6" r=".53"/>
<circle cx="384.5" cy="295.1" r=".53"/>
<circle cx="328.1" cy="303.9" r=".53"/>
<circle cx="317.5" cy="337.4" r=".53"/>
<circle cx="276.9" cy="328.6" r=".53"/>
<circle cx="273.4" cy="293.3" r=".53"/>
</g>
<g fill="#c00">
<circle cx="54.7" cy="35.8" r=".88"/>
<circle cx="81.1" cy="25.2" r=".88"/>
<circle cx="81.1" cy="46.4" r=".88"/>
<circle cx="45.9" cy="35.8" r=".88"/>
<circle cx="54.7" cy="131.1" r=".88"/>
<circle cx="81.1" cy="120.5" r=".88"/>
<circle cx="81.1" cy="141.6" r=".88"/>
<circle cx="45.9" cy="131.1" r=".88"/>
<circle cx="54.7" cy="229.8" r=".88"/>
<circle cx="81.1" cy="219.3" r=".88"/>
<circle cx="81.1" cy="240.4" r=".88"/>
<circle cx="45.9" cy="229.8" r=".88"/>
<circle cx="44.1" cy="314.5" r=".88"/>
<circle cx="79.4" cy="325.1" r=".88"/>
<circle cx="79.4" cy="303.9" r=".88"/>
<circle cx="52.9" cy="314.5" r=".88"/>
<circle cx="538" cy="106.4" r=".88"/>
<circle cx="527.4" cy="116.9" r=".88"/>
<circle cx="539.8" cy="164.6" r=".88"/>
<circle cx="529.2" cy="175.2" r=".88"/>
<circle cx="539.8" cy="224.5" r=".88"/>
<circle cx="529.2" cy="235.1" r=".88"/>
<circle cx="478" cy="284.5" r=".88"/>
<circle cx="467.4" cy="295.1" r=".88"/>
<circle cx="539.8" cy="49.9" r=".88"/>
<circle cx="529.2" cy="60.5" r=".88"/>
</g>
<text font-size="4.6" fill="#00f" x="458.1" y="362">stereomix i/o board</text>
<g font-size="4.2">
<text x="101.2" y="60.9">GND</text>
<text x="254.7" y="64.4">GND</text>
<text x="327" y="69.7">GND</text>
<text x="434.6" y="69.7">GND</text>
<text x="524.6" y="76.7">GND</text>
<text x="254.7" y="112">GND</text>
<text x="327" y="122.6">GND</text>
<text x="438.1" y="126.1">GND</text>
<text x="522.8" y="131.4">GND</text>
<text x="101.2" y="156.1">GND</text>
<text x="254.7" y="161.4">GND</text>
<text x="327" y="172">GND</text>
<text x="441.7" y="180.8">GND</text>
<text x="524.6" y="189.6">GND</text>
<text x="260" y="216.1">GND</text>
<text x="443.4" y="232">GND</text>
<text x="524.6" y="249.6">GND</text>
<text x="101.2" y="254.9">GND</text>
<text x="462.8" y="304.3">GND</text>
<text x="99.5" y="339.5">GND</text>
<text x="351" y="360.4">GND</text>
</g>
<g font-size="4.2" fill="#00f">
<text x="579.8" y="362.2">1.0</text>
<text x="498.2" y="371.8">508: Loop Detected</text>
<text x="491.3" y="379.6">2021-10-14</text>
</g>
<g font-size="3.9" fill="#00f">
<text x="145.2" y="27">bus-R</text>
<text x="12.5" y="37.6">post-mute-4</text>
<text x="501.8" y="39.3">in-1-p-1</text>
<text x="222.8" y="53.4">mute-sw-1</text>
<text x="268.6" y="49.9">+5V</text>
<text x="306.5" y="51.7">L-master</text>
<text x="459.1" y="48.2">in-1</text>
<text x="469.2" y="51.7">in-1-p-w</text>
<text x="145.2" y="55.2">bus-L</text>
<text x="132.8" y="83.4">Send-1</text>
<text x="132.8" y="90.5">Send-1</text>
<text x="507.1" y="94">in-2-p-1</text>
<text x="222.8" y="101.1">mute-sw-2</text>
<text x="268.6" y="97.5">+5V</text>
<text x="308.1" y="102.8">R-master</text>
<text x="462.7" y="104.6">in-2</text>
<text x="472.8" y="108.1">in-2-p-w</text>
<text x="145.2" y="122.2">bus-L</text>
<text x="12.5" y="132.8">post-mute-3</text>
<text x="268.6" y="146.9">+5V</text>
<text x="145.2" y="150.5">bus-R</text>
<text x="222.8" y="150.5">mute-sw-3</text>
<text x="303.3" y="152.2">Send-1-out</text>
<text x="536.8" y="150.5">in-3-p-1</text>
<text x="466.2" y="159.3">in-3</text>
<text x="472.8" y="166.3">in-3-p-w</text>
<text x="132.8" y="178.7">Send-1</text>
<text x="132.8" y="185.7">Send-1</text>
<text x="273.9" y="201.6">+5V</text>
<text x="228.1" y="205.1">mute-sw-4</text>
<text x="468" y="210.4">in-4</text>
<text x="536.8" y="210.4">in-4-p-1</text>
<text x="145.2" y="221">bus-R</text>
<text x="469.2" y="226.3">in-4-p-w</text>
<text x="12.5" y="231.6">post-mute-2</text>
<text x="145.2" y="249.2">bus-L</text>
<text x="308.8" y="275.7">post-mute-1</text>
<text x="444.6" y="272.2">Send-1-m</text>
<text x="132.8" y="277.5">Send-1</text>
<text x="311" y="279.2">mute-sw-1</text>
<text x="132.8" y="284.5">Send-1</text>
<text x="308.8" y="282.8">post-mute-2</text>
<text x="311" y="286.3">mute-sw-2</text>
<text x="433.2" y="286.3">Send-1-att</text>
<text x="320.6" y="289.8">+5V</text>
<text x="240" y="296.9">post-mute-3</text>
<text x="361.9" y="298.6">in-1</text>
<text x="143.4" y="305.7">bus-L</text>
<text x="240" y="300.4">post-mute-4</text>
<text x="242.2" y="303.9">mute-sw-3</text>
<text x="361.9" y="302.2">in-2</text>
<text x="361.9" y="305.7">in-3</text>
<text x="242.2" y="307.4">mute-sw-4</text>
<text x="299.9" y="311">in-1-p-w</text>
<text x="300.8" y="307.4">in-1-p-1</text>
<text x="361.9" y="309.2">in-4</text>
<text x="10.7" y="316.3">post-mute-1</text>
<text x="300.8" y="314.5">in-2-p-1</text>
<text x="299.9" y="318">in-2-p-w</text>
<text x="353.8" y="325.1">Send-1-att</text>
<text x="354.6" y="328.6">Send-1-m</text>
<text x="143.4" y="333.9">bus-R</text>
<text x="253.1" y="335.7">bus-R</text>
<text x="253.2" y="332.1">bus-L</text>
<text x="352.7" y="332.1">Send-1-out</text>
<text x="355.9" y="335.7">L-master</text>
<text x="253.9" y="339.2">GND</text>
<text x="290.2" y="341">in-3-p-1</text>
<text x="356.1" y="338.7">R-master</text>
<text x="251.3" y="342.7">Send-1</text>
<text x="289.3" y="344.5">in-3-p-w</text>
<text x="289.3" y="351.5">in-4-p-w</text>
<text x="290.2" y="348">in-4-p-1</text>
<text x="333.3" y="351.5">GND</text>
<text x="131.1" y="362.1">Send-1</text>
<text x="131.1" y="369.2">Send-1</text>
</g>
<g font-size="3.9" fill="#800">
<text x="437.8" y="357.5">TITLE:</text>
<text x="566.4" y="362.2">REV:</text>
<text x="474.7" y="371.7">Company:</text>
<text x="566.1" y="372.4">Sheet: 1/1</text>
<text x="474.7" y="379.4">Date:</text>
<text x="523.7" y="379.5">Drawn By: rossgrady</text>
</g>
<g font-size="3.2" fill="#800">
<text x="41.6" y="6.7">1</text>
<text x="110.8" y="6.7">2</text>
<text x="179.9" y="6.7">3</text>
<text x="249.1" y="6.7">4</text>
<text x="318.2" y="6.7">5</text>
<text x="387.3" y="6.7">6</text>
<text x="456.5" y="6.7">7</text>
<text x="525.6" y="6.7">8</text>
<text x="4.1" y="41.8">A</text>
<text x="593.2" y="41.8">A</text>
<text x="4.1" y="110.9">B</text>
<text x="593.2" y="110.9">B</text>
<text x="4.1" y="180.1">C</text>
<text x="593.2" y="180.1">C</text>
<text x="4.1" y="249.2">D</text>
<text x="593.2" y="249.2">D</text>
<text x="4.1" y="318.4">E</text>
<text x="593.2" y="318.4">E</text>
<text x="41.6" y="384.2">1</text>
<text x="110.8" y="384.2">2</text>
<text x="179.9" y="384.2">3</text>
<text x="249.1" y="384.2">4</text>
<text x="318.2" y="384.2">5</text>
<text x="387.3" y="384.2">6</text>
<text x="456.5" y="384.2">7</text>
<text x="525.6" y="384.2">8</text>
</g>
<g font-size="3.2" fill="#000080">
<text x="64.9" y="22.8">1k</text>
<text x="66.7" y="19.2">R61</text>
<text x="121.4" y="22.4">10k</text>
<text x="121.4" y="19.2">R58</text>
<text x="84.5" y="31.6">B10K-DUAL</text>
<text x="63.2" y="40.4">R60</text>
<text x="241.8" y="38.7">SUBMINI_SPDT</text>
<text x="428.2" y="41.4">IN-1</text>
<text x="61.3" y="43.9">1k</text>
<text x="85.8" y="42.2">VR1G$4.1</text>
<text x="108.3" y="43.9">R59</text>
<text x="108.3" y="47.2">3.3k</text>
<text x="121.4" y="47.4">R57</text>
<text x="250.9" y="43">MUTE1</text>
<text x="336.6" y="45">OUT-L</text>
<text x="405.5" y="44.6">THONKICONNNEW</text>
<text x="507.9" y="47.5">VR1G$1.2</text>
<text x="121.4" y="50.6">10k</text>
<text x="336.6" y="48.2">THONKICONNNEW</text>
<text x="508.5" y="56.4">B10K-DUAL</text>
<text x="79.6" y="72.2">SUBMINI_SPDT</text>
<text x="88.6" y="76.6">SENDS4</text>
<text x="109" y="75.7">R55</text>
<text x="70.1" y="82.7">1k</text>
<text x="72" y="79.2">R56</text>
<text x="109" y="78.8">10k</text>
<text x="241.8" y="86.3">SUBMINI_SPDT</text>
<text x="109" y="94">22k</text>
<text x="250.9" y="90.7">MUTE2</text>
<text x="109" y="97.2">R54</text>
<text x="336.6" y="99.3">THONKICONNNEW</text>
<text x="336.6" y="96.1">OUT-R</text>
<text x="409" y="101.1">THONKICONNNEW</text>
<text x="431.8" y="97.9">IN-2</text>
<text x="505" y="102.3">B10K-DUAL</text>
<text x="64.9" y="118">1k</text>
<text x="66.7" y="114.4">R46</text>
<text x="121.4" y="117.7">10k</text>
<text x="121.4" y="114.5">R43</text>
<text x="507.9" y="114.6">VR1G$2.2</text>
<text x="84.5" y="126.9">B10K-DUAL</text>
<text x="63.2" y="135.6">R45</text>
<text x="85.8" y="137.5">VR1G$3.1</text>
<text x="241.8" y="135.7">SUBMINI_SPDT</text>
<text x="61.3" y="139.2">1k</text>
<text x="108.3" y="139.2">R44</text>
<text x="108.3" y="142.4">3.3k</text>
<text x="121.4" y="142.7">R42</text>
<text x="250.9" y="140.1">MUTE3</text>
<text x="121.4" y="145.9">10k</text>
<text x="336.6" y="148.7">THONKICONNNEW</text>
<text x="336.6" y="145.5">SEND-1</text>
<text x="412.5" y="155.8">THONKICONNNEW</text>
<text x="435.3" y="152.5">IN-3</text>
<text x="79.6" y="167.4">SUBMINI_SPDT</text>
<text x="505" y="162.2">B10K-DUAL</text>
<text x="88.6" y="171.8">SENDS3</text>
<text x="109" y="170.9">R40</text>
<text x="507.9" y="169.2">VR1G$3.2</text>
<text x="70.1" y="178">1k</text>
<text x="72" y="174.4">R41</text>
<text x="109" y="174.1">10k</text>
<text x="109" y="189.3">22k</text>
<text x="247.1" y="190.4">SUBMINI_SPDT</text>
<text x="109" y="192.4">R39</text>
<text x="256.2" y="194.7">MUTE4</text>
<text x="437" y="203.7">IN-4</text>
<text x="414.3" y="206.9">THONKICONNNEW</text>
<text x="66.7" y="213.2">R70</text>
<text x="121.4" y="213.3">R71</text>
<text x="64.9" y="216.8">1k</text>
<text x="121.4" y="216.4">10k</text>
<text x="84.5" y="225.7">B10K-DUAL</text>
<text x="505" y="222.2">B10K-DUAL</text>
<text x="507.9" y="229.2">VR1G$4.2</text>
<text x="61.3" y="238">1k</text>
<text x="63.2" y="234.4">R72</text>
<text x="85.8" y="236.2">VR1G$2.1</text>
<text x="108.3" y="238">R73</text>
<text x="108.3" y="241.2">3.3k</text>
<text x="121.4" y="244.7">10k</text>
<text x="121.4" y="241.5">R74</text>
<text x="79.6" y="266.2">SUBMINI_SPDT</text>
<text x="109" y="269.7">R76</text>
<text x="339.7" y="269.2">X4611WV-05I-C28D40</text>
<text x="339.7" y="266">H3</text>
<text x="72" y="273.2">R75</text>
<text x="88.6" y="270.6">SENDS2</text>
<text x="109" y="272.9">10k</text>
<text x="70.1" y="276.8">1k</text>
<text x="469.7" y="280.3">A10K</text>
<text x="471.5" y="276.8">VR2</text>
<text x="270.9" y="287.4">H1</text>
<text x="109" y="288">22k</text>
<text x="109" y="291.2">R77</text>
<text x="270.9" y="290.5">X4611WV-04I-C28D40</text>
<text x="382.1" y="292.3">X4611WV-04I-C28D40</text>
<text x="382.1" y="289.1">H7</text>
<text x="64.9" y="297.9">R80</text>
<text x="119.6" y="297.9">R81</text>
<text x="325.6" y="298">H4</text>
<text x="63.1" y="301.5">1k</text>
<text x="119.6" y="301.1">10k</text>
<text x="325.6" y="301.1">X4611WV-04I-C28D40</text>
<text x="82.8" y="310.3">B10K-DUAL</text>
<text x="383.8" y="315.4">H6</text>
<text x="59.6" y="322.6">1k</text>
<text x="61.4" y="319.1">R82</text>
<text x="84" y="320.9">VR1G$1.1</text>
<text x="106.5" y="322.6">R83</text>
<text x="274.5" y="322.7">H2</text>
<text x="383.8" y="318.6">X4611WV-05I-C28D40</text>
<text x="106.5" y="325.9">3.3k</text>
<text x="119.6" y="329.3">10k</text>
<text x="119.6" y="326.1">R84</text>
<text x="274.5" y="325.8">X4611WV-04I-C28D40</text>
<text x="315" y="334.6">X4611WV-04I-C28D40</text>
<text x="315" y="331.5">H5</text>
<text x="77.8" y="350.9">SUBMINI_SPDT</text>
<text x="70.2" y="357.9">R85</text>
<text x="86.9" y="355.2">SENDS1</text>
<text x="107.3" y="357.5">10k</text>
<text x="107.3" y="354.4">R86</text>
<text x="68.4" y="361.4">1k</text>
<text x="107.3" y="372.7">22k</text>
<text x="107.3" y="375.9">R87</text>
</g>
<g font-size="3.2" fill="#00f">
<text x="338.2" y="273.6">1</text>
<text x="341.7" y="275.3">1</text>
<text x="338.2" y="277.1">2</text>
<text x="338.2" y="280.6">3</text>
<text x="341.7" y="278.9">2</text>
<text x="338.2" y="284.2">4</text>
<text x="338.2" y="287.7">5</text>
<text x="341.7" y="282.4">3</text>
<text x="341.7" y="285.9">4</text>
<text x="341.7" y="289.5">5</text>
<text x="269.4" y="294.7">1</text>
<text x="269.4" y="298.3">2</text>
<text x="272.9" y="296.5">1</text>
<text x="380.6" y="296.5">1</text>
<text x="384.1" y="298.3">1</text>
<text x="269.4" y="301.8">3</text>
<text x="269.4" y="305.3">4</text>
<text x="272.9" y="300">2</text>
<text x="272.9" y="303.6">3</text>
<text x="324.1" y="305.3">1</text>
<text x="380.6" y="300">2</text>
<text x="380.6" y="303.6">3</text>
<text x="384.1" y="301.8">2</text>
<text x="384.1" y="305.3">3</text>
<text x="272.9" y="307.1">4</text>
<text x="324.1" y="308.9">2</text>
<text x="327.6" y="307.1">1</text>
<text x="327.6" y="310.6">2</text>
<text x="380.6" y="307.1">4</text>
<text x="384.1" y="308.9">4</text>
<text x="324.1" y="312.4">3</text>
<text x="324.1" y="315.9">4</text>
<text x="327.6" y="314.1">3</text>
<text x="327.6" y="317.7">4</text>
<text x="382.3" y="323">1</text>
<text x="382.3" y="326.5">2</text>
<text x="385.8" y="324.7">1</text>
<text x="385.8" y="328.3">2</text>
<text x="273" y="330">1</text>
<text x="273" y="333.6">2</text>
<text x="276.5" y="331.8">1</text>
<text x="276.5" y="335.3">2</text>
<text x="382.3" y="330">3</text>
<text x="382.3" y="333.6">4</text>
<text x="385.8" y="331.8">3</text>
<text x="385.8" y="335.3">4</text>
<text x="273" y="337.1">3</text>
<text x="273" y="340.6">4</text>
<text x="276.5" y="338.8">3</text>
<text x="313.5" y="338.8">1</text>
<text x="317" y="340.6">1</text>
<text x="382.3" y="337.1">5</text>
<text x="385.8" y="338.8">5</text>
<text x="276.5" y="342.4">4</text>
<text x="313.5" y="342.4">2</text>
<text x="313.5" y="345.9">3</text>
<text x="317" y="344.1">2</text>
<text x="317" y="347.7">3</text>
<text x="313.5" y="349.4">4</text>
<text x="317" y="351.2">4</text>
</g>
<g font-size="1.1" fill="#838383">
<text x="533.9" y="49">(CHASSIS)</text>
<text x="532.2" y="105.5">(CHASSIS)</text>
<text x="533.9" y="163.7">(CHASSIS)</text>
<text x="533.9" y="223.6">(CHASSIS)</text>
<text x="472.2" y="286.2">(CHASSIS)</text>
</g>
</svg>
